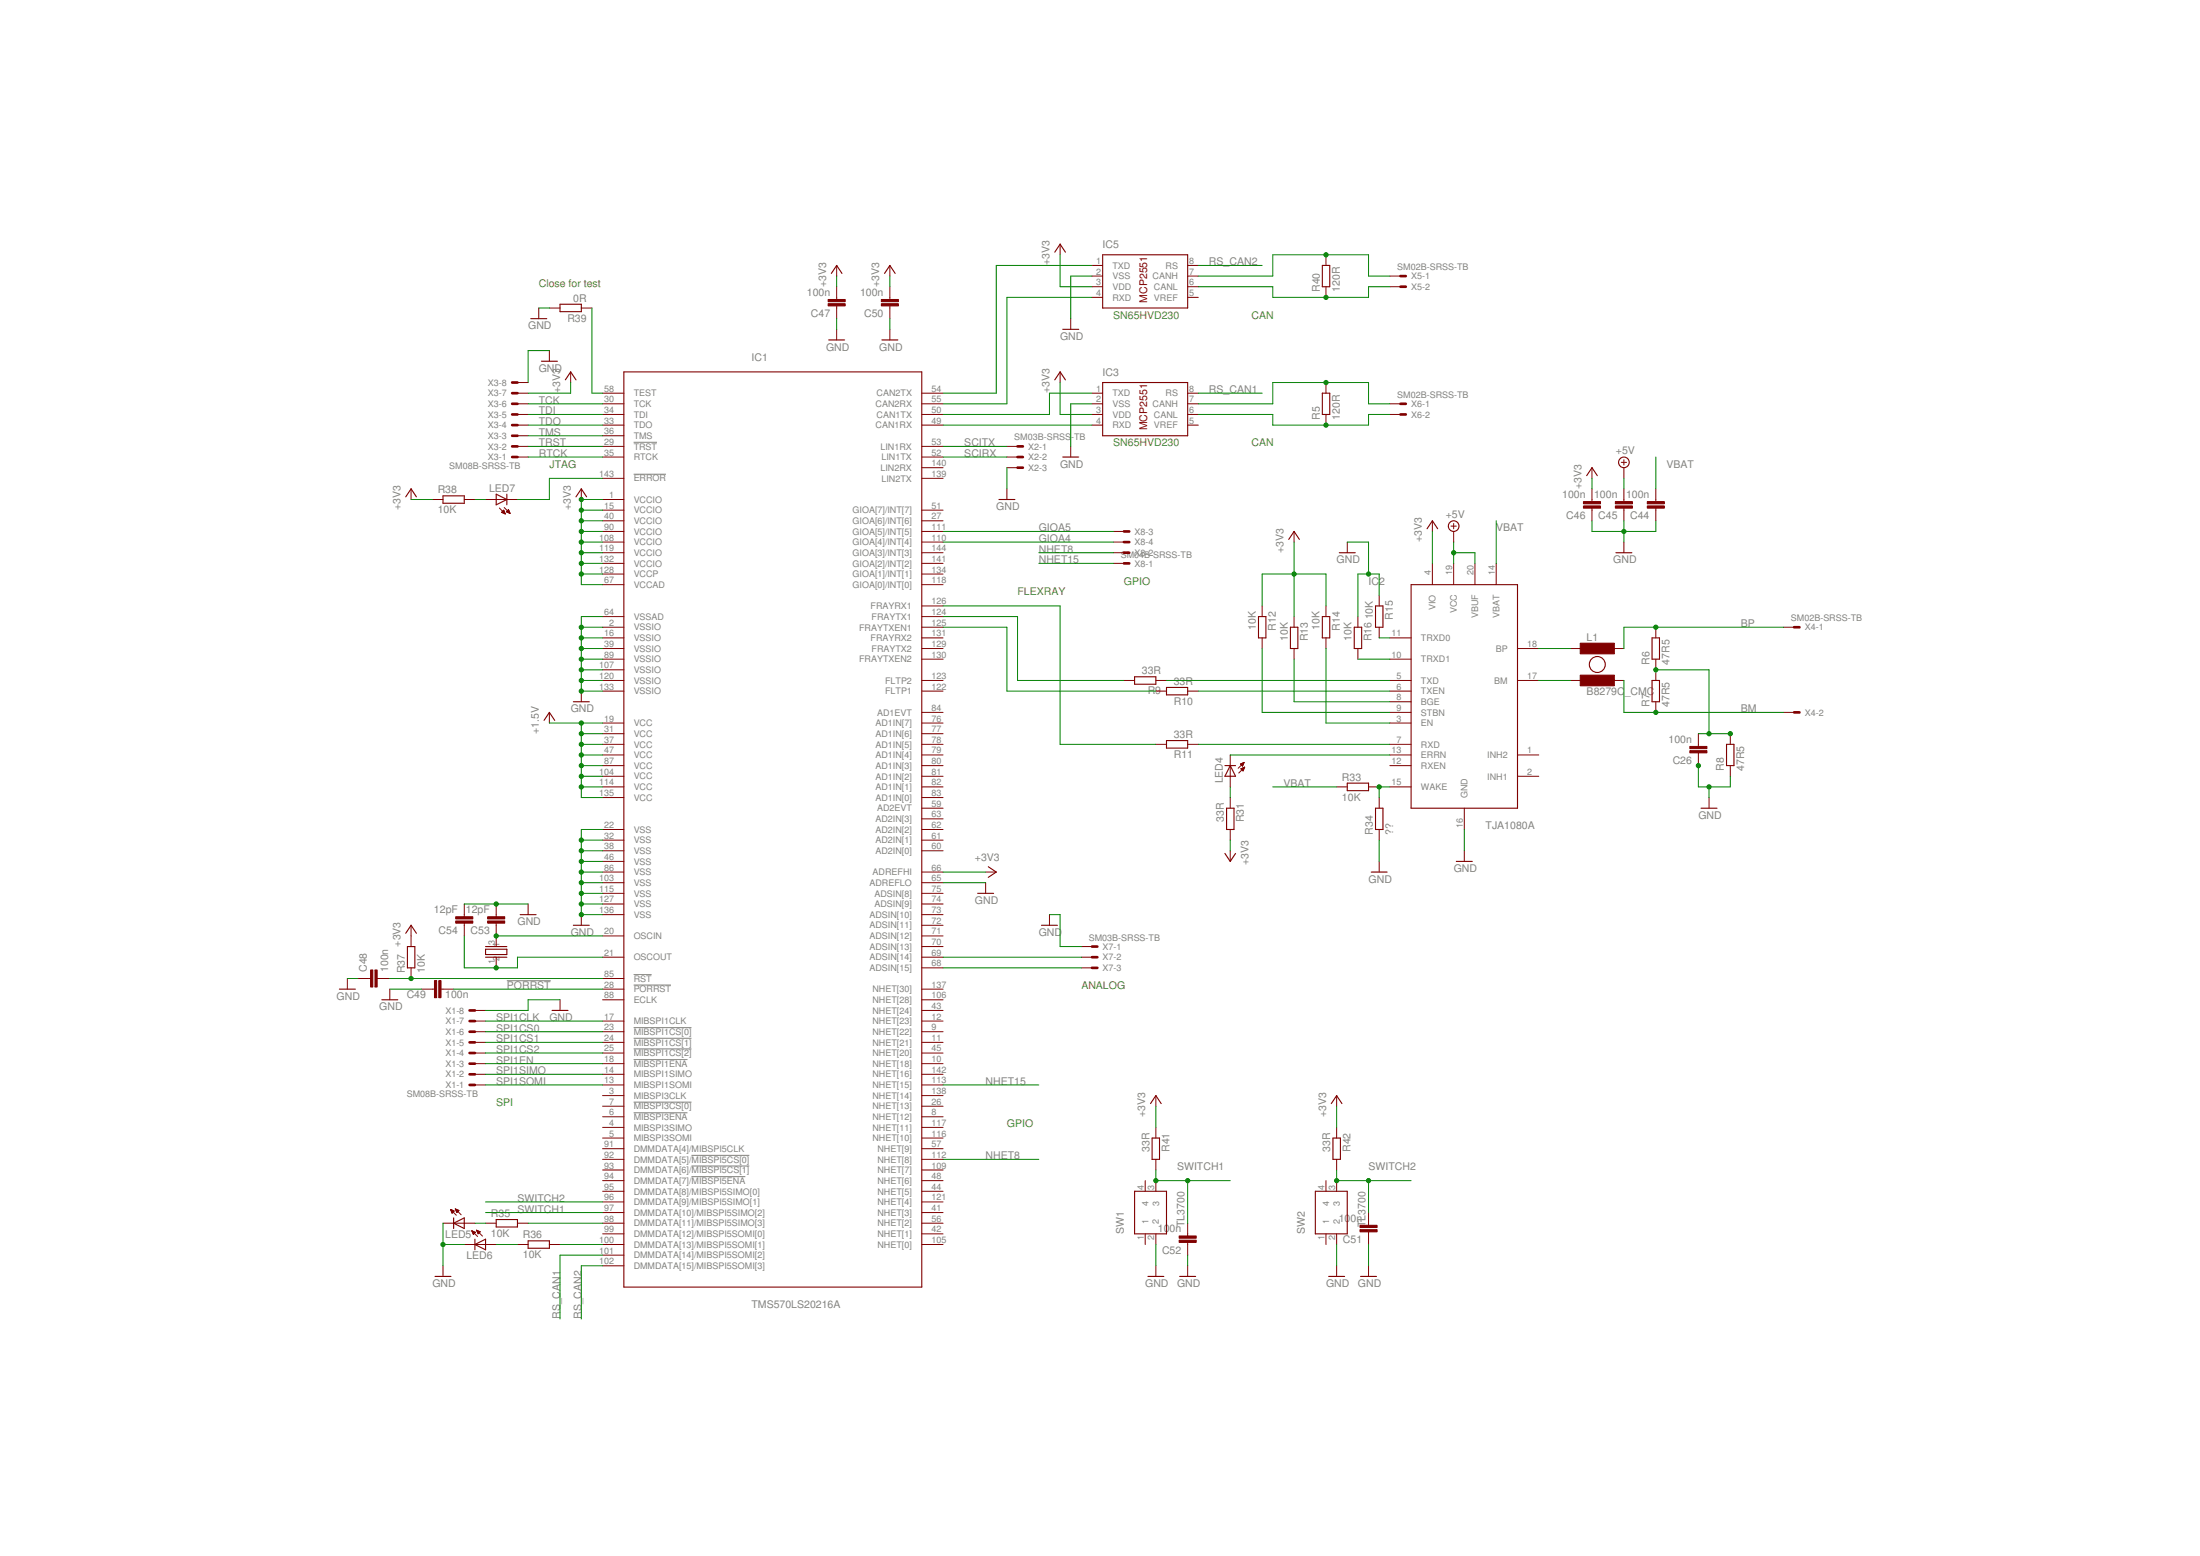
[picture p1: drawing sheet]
<svg xmlns="http://www.w3.org/2000/svg" width="420mm" height="297mm" viewBox="0 0 420 297" stroke-linecap="round" stroke-linejoin="round" font-family="sans-serif">
<g fill="none" stroke="#808080" stroke-width=".19">
<path d="M121 84.4h4.5M121 90.5h6.2M96.8 187.2h8.4M121 186h3.4M121 188h7.1M121 196.2h11.1M121 198.2h11.1M121 200.2h11.1M121 202.3h10.3M121 210.4h11.1M121 212.4h10.3M132.1 220.6h11"/>
<path d="M132.1 222.6h11M132.1 224.6h10.2"/>
</g>
<g fill="none" stroke="#800000" stroke-width=".21">
<path d="M107 58.1h4v1.4h-4zM158.8 52.2l1-1.5 1 1.5M168.9 52.2l1-1.5 1.1 1.5M201.4 48.1l1.1-1.5 1 1.5M210.6 48.6h16.2v10.2h-16.2zM252.5 50.7h1.5v4h-1.5zM101.4 60.8h3M103.4 69h3M108 72.5l1-1.5 1 1.5M119.1 71h56.9v174.7h-56.9zM158.3 64.9h3M168.4 64.9h3.1"/>
<path d="M201.4 72.5l1.1-1.5 1 1.5M203 62.9h3M210.6 73h16.2v10.2h-16.2zM252.5 75.1h1.5v4h-1.5zM77.5 94.8l1-1.5 1 1.5M84.6 94.7h4.1v1.4h-4.1zM94.8 94.3l2 1.1-2 1zM96.8 94.3v2.1M110 94.8l1-1.5 1 1.5M190.8 95.4h3M203 87.2h3M303 90.8l1-1.5 1.1 1.5"/>
<path d="M240.3 117.7h1.5v4.1h-1.5zM246.1 103l1-1.5 1.1 1.5M246.4 119.7h1.5v4.1h-1.5zM252.5 117.7h1.5v4.1h-1.5zM255.8 105.5h3M258.6 119.7h1.5v4.1h-1.5zM262.7 115.7h1.4v4h-1.4zM269.5 111.6h20.3v42.7h-20.3zM272.5 100.9l1.1-1.5 1 1.5M308.6 105.5h3.1M103.9 137.5l1-1.5 1 1.5M109.5 134h3"/>
<path d="M216.7 129.2h4v1.4h-4zM222.8 131.2h4v1.5h-4zM315.5 129.9h1.4v4.1h-1.4zM315.5 121.8h1.4v4h-1.4zM222.8 141.4h4v1.4h-4zM233.9 146.2h2.1M234.3 154.3h1.4v4h-1.4zM234.9 146.2l1.1 2h-2.1zM257.3 149.5h4.1v1.4h-4.1zM262.7 154.3h1.4v4h-1.4zM324.9 154.3h3M329.7 142.1h1.5v4.1h-1.5z"/>
<path d="M77.5 178.2l1-1.6 1 1.6M99.3 174.6h3.1M109.5 176.6h3M186.7 170.5h3.1M188.7 165.5l1.6 1-1.6 1M198.9 176.6h3.1M233.9 162.9l1 1.5 1.1-1.5M261.9 166.5h3M278.1 164.4h3.1M64.8 188.8h3.1M72.9 190.9h3.1M77.8 180.7h1.4v4.1h-1.4z"/>
<path d="M92.7 181.2h4.1v1h-4.1zM92.7 180.7h4.1M92.7 182.7h4.1M105.4 192.9h3.1M219.7 210.7l1-1.6 1.1 1.6M220 217.3h1.4v4h-1.4zM254.3 210.7l1-1.6 1 1.6M254.6 217.3h1.4v4h-1.4zM86.6 233.5l2.1-1v2zM86.6 232.5v2M90.7 237.6l2-1v2zM90.7 236.6v2"/>
<path d="M94.8 232.8h4v1.4h-4zM100.9 236.9h4v1.4h-4zM216.7 227.4h6.1v8.1h-6.1zM251.2 227.4h6.1v8.1h-6.1zM83.1 243.7h3M219.2 243.7h3.1M225.3 243.7h3M253.7 243.7h3.1M259.8 243.7h3.1"/>
<circle cx="310.1" cy="88.3" r="1.02"/>
<circle cx="277.6" cy="100.4" r="1.02"/>
<circle cx="305.1" cy="126.9" r="1.52"/>
</g>
<g fill="none" stroke="#800000" stroke-width=".19">
<path d="M102.9 58.8v2M104.9 58.8h2.1M111 58.8h2.1M159.8 50.7v2M159.8 54.7v2.5M159.8 58.4v2.4M169.9 50.7v2M169.9 54.7v2.5M169.9 58.4v2.4M202.5 46.6v2M208.6 50.7h2M208.6 56.8h2"/>
<path d="M208.6 52.7h2M208.6 54.7h2M226.8 50.7h2.1M226.8 56.8h2.1M226.8 52.7h2.1M226.8 54.7h2.1M253.2 48.6v2.1M253.2 54.7v2.1M265.4 52.7h2.1M265.4 54.7h2.1M98.8 75.1h2.1M98.8 77.1h2.1"/>
<path d="M98.8 79.1h2.1M98.8 73h2.1M104.9 66.9v2.1M109 71v2M115.1 75.1h4M115.1 77.1h4M115.1 79.1h4M159.8 62.9v2M169.9 62.9v2M176 75.1h4.1M176 77.1h4.1M176 79.1h4.1"/>
<path d="M202.5 71v2M204.5 60.8v2.1M208.6 75.1h2M208.6 77.1h2M208.6 79.1h2M226.8 75.1h2.1M226.8 77.1h2.1M226.8 79.1h2.1M253.2 73v2.1M253.2 79.1v2.1M265.4 77.1h2.1M265.4 79.1h2.1"/>
<path d="M78.5 93.3v2.1M82.6 95.4h2M88.7 95.4h2M92.7 95.4h6.1M95.4 97l1.1 1.1M95.8 97.8l.7 .3M95.8 97.8l.4-.4 .3 .7M95.8 97.8h.6M95.9 97.7h.4M96 97.6h.3M96 97.9h.4M96.1 97.5h.1"/>
<path d="M96.2 98h.2M96.3 96.9l1.1 1.1M96.4 98.1h.1M96.7 97.7l.7 .3M96.7 97.7l.4-.4 .3 .7M96.7 97.7h.6M96.8 97.6h.4M96.9 97.5h.3M96.9 97.8h.4M97 97.5h.2M97 97.3h.1M97.1 97.9h.3"/>
<path d="M97.3 98h.1M98.8 81.2h2.1M98.8 83.2h2.1M98.8 85.2h2.1M98.8 87.2h2.1M111 93.3v2.1M115.1 81.2h4M115.1 83.2h4M115.1 85.2h4M115.1 87.2h4M115.1 91.3h4M115.1 95.4h4"/>
<path d="M115.1 97.4h4M115.1 99.4h4M176 81.2h4.1M176 85.2h4.1M176 87.2h4.1M176 91.3h4.1M176 97.4h4.1M176 89.3h4.1M176 99.4h4.1M192.3 85.2h2M192.3 87.2h2M192.3 89.3h2"/>
<path d="M192.3 93.3v2.1M204.5 85.2v2M208.6 81.2h2M226.8 81.2h2.1M273.6 99.4v2.1M277.6 99.9v1M304 89.3v2M304 93.3v2.5M304 97v2.4M309.6 88.3h1M310.1 87.8v1M310.1 89.3v2"/>
<path d="M310.1 93.3v2.5M310.1 97v2.4M316.2 93.3v2.5M316.2 97v2.4M115.1 117.7h4M115.1 119.7h4M115.1 101.5h4M115.1 103.5h4M115.1 105.5h4M115.1 107.5h4M115.1 109.6h4M115.1 111.6h4"/>
<path d="M176 117.7h4.1M176 119.7h4.1M176 115.7h4.1M176 101.5h4.1M176 103.5h4.1M176 105.5h4.1M176 107.5h4.1M176 109.6h4.1M176 111.6h4.1M212.6 101.5h2.1M212.6 103.5h2.1M212.6 105.5h2.1"/>
<path d="M212.6 107.5h2.1M241 115.7v2M247.1 101.5v2M247.1 117.7v2M253.2 115.7v2M257.3 103.5v2M259.3 117.7v2M263.4 113.6v2.1M263.4 119.7v2.1M273.6 107.5v4.1M277.1 100.4h1M277.6 101.5v2"/>
<path d="M277.6 107.5v4.1M281.7 107.5v4.1M285.7 107.5v4.1M310.1 103.5v2M316.2 119.7v2.1M340.6 119.7h2M104.9 136v2M111 131.9v2.1M115.1 121.8h4M115.1 138h4M115.1 123.8h4M115.1 125.8h4"/>
<path d="M115.1 129.9h4M115.1 131.9h4M115.1 127.9h4M176 121.8h4.1M176 138h4.1M176 123.8h4.1M176 125.8h4.1M176 129.9h4.1M176 131.9h4.1M176 136h4.1M214.7 129.9h2M220.7 129.9h2.1"/>
<path d="M220.7 131.9h2.1M226.8 131.9h2.1M241 121.8v2M247.1 123.8v2M253.2 121.8v2M259.3 123.8v2M265.4 121.8h4.1M265.4 138h4.1M265.4 125.8h4.1M265.4 129.9h4.1M265.4 131.9h4.1M265.4 136h4.1"/>
<path d="M265.4 134h4.1M289.8 123.8h4.1M289.8 129.9h4.1M300 123.8h2M300 129.9h2M308.1 123.8h2M308.1 129.9h2M316.2 125.8v4.1M316.2 134v2M340.6 136h2M115.1 140.1h4M115.1 158.3h4"/>
<path d="M115.1 142.1h4M115.1 144.1h4M115.1 146.2h4M115.1 148.2h4M115.1 150.2h4M115.1 152.3h4M176 140.1h4.1M176 158.3h4.1M176 142.1h4.1M176 144.1h4.1M176 146.2h4.1M176 148.2h4.1"/>
<path d="M176 150.2h4.1M176 152.3h4.1M176 154.3h4.1M176 156.3h4.1M220.7 142.1h2.1M226.8 142.1h2.1M234.9 144.1v6.1M234.9 152.3v2M234.9 158.3v2.1M236.9 145.9h.6M237 146.8l.7-.3-.3 .7zM237 145.9h.4"/>
<path d="M237 146.7h.6M237.1 146.8h.4M237.1 146h.3M237.1 145.8h.4M237.2 146.9h.3M237.2 146.1h.2M237.2 146.7h.4M237.3 147h.2M237.3 146.2h.1M237.3 145.7h.3M237.3 147.1h.1M237.4 146.6h.3"/>
<path d="M237.5 145.6h.1M237.6 145.5l-1.1 1.2M237.6 145.5l-.3 .8-.4-.4M237.6 145.5l-.7 .4M237.7 146.5h.1M237.7 146.5l-1.1 1.1M255.3 150.2h2M261.4 150.2h2M263.4 152.3v2M263.4 158.3v2.1M265.4 142.1h4.1M265.4 144.1h4.1"/>
<path d="M265.4 146.2h4.1M265.4 150.2h4.1M279.7 154.3v4M289.8 144.1h4.1M289.8 148.2h4.1M324.4 140.1v2.4M324.4 143.7v2.5M326.4 152.3v2M330.5 140.1v2M330.5 146.2v2M78.5 176.6v4.1M88.7 172.6v2.4"/>
<path d="M88.7 176.2v2.5M94.8 172.6v2.4M94.8 176.2v4.5M100.9 172.6v2M111 174.6v2M115.1 160.4h4M115.1 178.7h4M115.1 162.4h4M115.1 166.5h4M115.1 168.5h4M115.1 170.5h4M115.1 172.6h4"/>
<path d="M115.1 174.6h4M115.1 164.4h4M176 160.4h4.1M176 178.7h4.1M176 162.4h4.1M176 166.5h4.1M176 168.5h4.1M176 170.5h4.1M176 172.6h4.1M176 174.6h4.1M176 176.6h4.1M188.2 166.5h2.1"/>
<path d="M188.2 168.5v2M200.4 174.6v2M234.9 162.4v2M263.4 164.4v2.1M279.7 162.4v2M66.3 186.8v2M68.4 186.8h2.4M72 186.8h2.4M74.4 188.8v2.1M78.5 184.8v2M80.5 188.8h2.5M84.2 188.8h2.4"/>
<path d="M90.7 194.9h2M90.7 197h2M90.7 199h2M90.7 192.9h2M94.8 182.7v2.1M107 190.9v2M115.1 182.7h4M115.1 186.8h4M115.1 188.8h4M115.1 190.9h4M115.1 194.9h4M115.1 197h4"/>
<path d="M115.1 199h4M176 182.7h4.1M176 188.8h4.1M176 190.9h4.1M176 194.9h4.1M176 197h4.1M176 199h4.1M176 180.7h4.1M176 184.8h4.1M176 192.9h4.1M206.5 182.7h2.1M206.5 180.7h2.1"/>
<path d="M206.5 184.8h2.1M90.7 201h2M90.7 203.1h2M90.7 205.1h2M90.7 207.1h2M115.1 201h4M115.1 203.1h4M115.1 205.1h4M115.1 207.1h4M115.1 209.1h4M115.1 211.2h4M115.1 213.2h4"/>
<path d="M115.1 215.2h4M115.1 217.3h4M115.1 219.3h4M176 201h4.1M176 203.1h4.1M176 205.1h4.1M176 207.1h4.1M176 209.1h4.1M176 211.2h4.1M176 213.2h4.1M176 215.2h4.1M176 217.3h4.1"/>
<path d="M176 219.3h4.1M220.7 209.1v2.1M220.7 215.2v2.1M255.3 209.1v2.1M255.3 215.2v2.1M84.6 233.5h6.1M86 230.9l1.1 1.1M86 230.9l.7 .3-.4 .4M86 230.9l.3 .7M86.1 230.9h.1M86.1 231h.3M86.1 231.1h.5"/>
<path d="M86.2 231.2h.5M86.2 231.3h.4M86.3 231.4h.2M86.3 231.5h.1M86.3 231.6h.1M87 230.8l1.1 1.1M87 230.8l.7 .3-.5 .4zM87 230.9h.1M87 230.9h.4M87.1 231h.5M87.1 231.1h.5M87.1 231.2h.4"/>
<path d="M87.2 231.3h.2M87.2 231.4h.1M88.7 237.6h6.1M90.1 234.9l1.1 1.2M90.1 234.9l.7 .3-.4 .4M90.1 234.9l.3 .7M90.1 235h.2M90.2 235.1h.3M90.2 235.2h.5M90.2 235.3h.6M90.3 235.4h.4M90.3 235.5h.3"/>
<path d="M90.4 235.5h.1M90.4 235.6h.1M91 234.8l1.1 1.2M91 234.8l.7 .3-.4 .4zM91 234.9h.2M91.1 235h.3M91.1 235.1h.5M91.2 235.2h.5M91.2 235.3h.4M91.2 235.4h.3M91.3 235.5h.1M92.7 233.5h2.1"/>
<path d="M98.8 233.5h2.1M98.8 237.6h2.1M104.9 237.6h2.1M115.1 221.3h4M115.1 223.4h4M115.1 225.4h4M115.1 227.4h4M115.1 229.4h4M115.1 231.5h4M115.1 233.5h4M115.1 235.5h4M115.1 237.6h4"/>
<path d="M115.1 239.6h4M176 221.3h4.1M176 223.4h4.1M176 225.4h4.1M176 227.4h4.1M176 229.4h4.1M176 231.5h4.1M176 233.5h4.1M176 235.5h4.1M176 237.6h4.1M218.7 225.4v2M218.7 235.5v2.1"/>
<path d="M220.7 221.3v2.1M220.7 225.4v2M220.7 235.5v2.1M226.8 233.5v2.5M226.8 237.2v2.4M253.2 225.4v2M253.2 235.5v2.1M255.3 221.3v2.1M255.3 225.4v2M255.3 235.5v2.1M261.4 231.5v2.4M261.4 235.1v2.5"/>
<path d="M84.6 241.6v2.1M115.1 241.6h4M220.7 241.6v2.1M226.8 241.6v2.1M255.3 241.6v2.1M261.4 241.6v2.1"/>
</g>
<g fill="#800000" stroke="#800000" stroke-width=".19">
<path d="M301.8 122.8h6.5v2h-6.5z"/>
<path d="M301.8 128.9h6.5v2h-6.5z"/>
<path d="M322.7 142.5h3.3v.4h-3.3z"/>
<path d="M322.7 143.3h3.3v.4h-3.3z"/>
<path d="M314.6 95.8h3.3v.4h-3.3z"/>
<path d="M314.6 96.6h3.3v.4h-3.3z"/>
<path d="M308.5 95.8h3.3v.4h-3.3z"/>
<path d="M308.5 96.6h3.3v.4h-3.3z"/>
<path d="M302.4 95.8h3.3v.4h-3.3z"/>
<path d="M302.4 96.6h3.3v.4h-3.3z"/>
<path d="M158.2 57.2h3.2v.4h-3.2z"/>
<path d="M158.2 58h3.2v.4h-3.2z"/>
<path d="M71.6 185.2h.4v3.2h-.4z"/>
<path d="M70.8 185.2h.4v3.2h-.4z"/>
<path d="M83.8 187.2h.4v3.3h-.4z"/>
<path d="M83 187.2h.4v3.3h-.4z"/>
<path d="M168.3 57.2h3.3v.4h-3.3z"/>
<path d="M168.3 58h3.3v.4h-3.3z"/>
<path d="M259.7 233.9h3.3v.4h-3.3z"/>
<path d="M259.7 234.7h3.3v.5h-3.3z"/>
<path d="M225.2 235.9h3.3v.5h-3.3z"/>
<path d="M225.2 236.7h3.3v.5h-3.3z"/>
<path d="M93.1 175h3.3v.4h-3.3z"/>
<path d="M93.1 175.8h3.3v.4h-3.3z"/>
<path d="M87 175h3.3v.4h-3.3z"/>
<path d="M87 175.8h3.3v.4h-3.3z"/>
</g>
<g fill="none" stroke="#800000" stroke-width=".51">
<path d="M267.5 52.7h1M267.5 54.7h1M97.8 79.1h1M97.8 77.1h1M97.8 75.1h1M97.8 73h1M267.5 79.1h1M267.5 77.1h1M97.8 85.2h1M97.8 87.2h1M97.8 83.2h1M97.8 81.2h1"/>
<path d="M194.3 85.2h1M194.3 87.2h1M194.3 89.3h1M214.7 107.5h1M214.7 105.5h1M214.7 101.5h1M214.7 103.5h1M342.6 119.7h1.1M342.6 136h1.1M89.7 199h1M89.7 197h1M89.7 194.9h1"/>
<path d="M89.7 192.9h1M208.6 180.7h1M208.6 182.7h1M208.6 184.8h1M89.7 207.1h1M89.7 205.1h1M89.7 203.1h1M89.7 201h1"/>
</g>
<g fill="none" stroke="#008000" stroke-width=".19">
<path d="M102.9 58.8h2M113.1 58.8v16.3h2M159.8 52.7v2M169.9 52.7v2M202.5 48.6v6.1h6.1M208.6 50.7h-18.3v24.4h-10.2M208.6 56.8h-16.3v20.3h-12.2M208.6 52.7h-4.1v8.1M228.9 54.7h14.2v2.1h18.3v-2.1h4M228.9 52.7h14.2v-4.1h18.3v4.1h4M228.9 50.7h12.1M100.9 79.1h14.2"/>
<path d="M100.9 77.1h14.2M104.9 66.9h-4v6.1M109 73v2.1h-8.1M159.8 60.8v2.1M169.9 60.8v2.1M202.5 73v6.1h6.1M208.6 75.1h-8.2v4h-20.3M208.6 77.1h-4.1v8.1M228.9 79.1h14.2v2.1h18.3v-2.1h4M228.9 75.1h12.1M228.9 77.1h14.2v-4.1h18.3v4.1h4M78.5 95.4h4.1"/>
<path d="M90.7 95.4h2M100.9 81.2h14.2M100.9 83.2h14.2M100.9 85.2h14.2M100.9 87.2h14.2M111 99.4h4.1M111 97.4h4.1M115.1 91.3h-10.2v4.1h-6.1M115.1 95.4h-4.1v16.2h4.1M180.1 81.2h28.5M180.1 85.2h12.2M180.1 87.2h12.2"/>
<path d="M192.3 89.3v4M285.7 99.4v8.1M304 99.4v2.1h12.2v-2.1M304 91.3v2M310.1 91.3v2M310.1 99.4v4.1M316.2 87.2v6.1M111 107.5h4.1M111 105.5h4.1M111 103.5h4.1M111 101.5h4.1M111 109.6h4.1"/>
<path d="M111 119.7h4.1M115.1 117.7h-4.1v14.2h4.1M180.1 103.5h32.5M180.1 101.5h32.5M180.1 115.7h22.4v26.4h18.2M180.1 119.7h12.2v12.2h28.4M180.1 117.7h14.2v12.2h20.4M198.4 107.5h14.2M198.4 105.5h14.2M241 115.7v-6.1h12.2v6.1M247.1 103.5v14.2M257.3 103.5h4.1v6.1"/>
<path d="M263.4 113.6v-4h-4.1v8.1M273.6 101.5v6M277.6 105.5h4.1v2M277.6 103.5v4M340.6 119.7h-30.5v4.1M104.9 138h10.2M111 138v14.3h4.1M111 129.9h4.1M111 127.9h4.1M111 125.8h4.1M111 123.8h4.1M111 121.8h4.1"/>
<path d="M222.8 129.9h42.6M228.9 131.9h36.5M241 123.8v12.2h24.4M247.1 125.8v8.2h18.3M253.2 123.8v14.2h12.2M259.3 125.8h6.1M263.4 121.8h2M293.9 129.9h6.1M293.9 123.8h6.1M310.1 129.9v6.1h30.5M316.2 127.9h10.2v12.2M111 150.2h4.1"/>
<path d="M111 148.2h4.1M111 146.2h4.1M111 144.1h4.1M111 142.1h4.1M111 140.1h4.1M115.1 158.3h-4.1v16.3h4.1M228.9 142.1h36.5M234.9 150.2v2.1M234.9 144.1h30.5M243.1 150.2h12.2M265.4 150.2h-2v2.1M279.7 158.3v4.1"/>
<path d="M324.4 146.2v4h6.1v-2M324.4 140.1h6.1M326.4 150.2v2.1M88.7 178.7v6.1h10.1v-2.1h16.3M88.7 172.6h12.2M94.8 178.7h20.3M111 166.5h4.1M111 172.6h4.1M111 170.5h4.1M111 168.5h4.1M111 164.4h4.1M111 162.4h4.1"/>
<path d="M111 160.4h4.1M180.1 166.5h8.1M180.1 168.5h8.1M200.4 174.6h2.1v6.1h4M234.9 160.4v2M263.4 160.4v4M66.3 186.8h2.1M74.4 188.8h6.1M74.4 186.8h40.7M86.6 188.8h28.5M92.7 194.9h22.4M92.7 197h22.4"/>
<path d="M92.7 199h22.4M107 190.9h-6.1v2h-8.2M180.1 182.7h26.4M180.1 184.8h26.4M92.7 201h22.4M92.7 203.1h22.4M92.7 205.1h22.4M92.7 207.1h22.4M180.1 207.1h18.3M220.7 211.2v4M255.3 211.2v4M84.6 233.5v8.1"/>
<path d="M84.6 237.6h4.1M90.7 233.5h2M92.7 229.4h22.4M92.7 231.5h22.4M94.8 237.6h4M100.9 233.5h14.2M107 237.6h8.1M115.1 239.6h-8.1v12.2M180.1 221.3h18.3M220.7 223.4v2h14.2M220.7 237.6v4M226.8 225.4v8.1"/>
<path d="M226.8 239.6v2M255.3 223.4v2h14.2M255.3 237.6v4M261.4 225.4v6.1M261.4 237.6v4M115.1 241.6h-4.1v10.2"/>
</g>
<g fill="#008000" stroke="#008000" stroke-width=".19">
<circle cx="94.8" cy="178.7" r=".4"/>
<circle cx="94.8" cy="184.8" r=".4"/>
<circle cx="111" cy="105.5" r=".4"/>
<circle cx="111" cy="103.5" r=".4"/>
<circle cx="111" cy="101.5" r=".4"/>
<circle cx="111" cy="99.4" r=".4"/>
<circle cx="111" cy="97.4" r=".4"/>
<circle cx="111" cy="95.4" r=".4"/>
<circle cx="111" cy="107.5" r=".4"/>
<circle cx="111" cy="109.6" r=".4"/>
<circle cx="247.1" cy="109.6" r=".4"/>
<circle cx="111" cy="129.9" r=".4"/>
<circle cx="111" cy="127.9" r=".4"/>
<circle cx="111" cy="125.8" r=".4"/>
<circle cx="111" cy="123.8" r=".4"/>
<circle cx="111" cy="121.8" r=".4"/>
<circle cx="111" cy="131.9" r=".4"/>
<circle cx="111" cy="119.7" r=".4"/>
<circle cx="111" cy="172.6" r=".4"/>
<circle cx="111" cy="170.5" r=".4"/>
<circle cx="111" cy="168.5" r=".4"/>
<circle cx="111" cy="166.5" r=".4"/>
<circle cx="111" cy="164.4" r=".4"/>
<circle cx="111" cy="162.4" r=".4"/>
<circle cx="111" cy="160.4" r=".4"/>
<circle cx="111" cy="174.6" r=".4"/>
<circle cx="324.4" cy="146.2" r=".4"/>
<circle cx="326.4" cy="150.2" r=".4"/>
<circle cx="261.4" cy="109.6" r=".4"/>
<circle cx="310.1" cy="101.5" r=".4"/>
<circle cx="84.6" cy="237.6" r=".4"/>
<circle cx="94.8" cy="172.6" r=".4"/>
<circle cx="111" cy="150.2" r=".4"/>
<circle cx="111" cy="148.2" r=".4"/>
<circle cx="111" cy="146.2" r=".4"/>
<circle cx="111" cy="144.1" r=".4"/>
<circle cx="111" cy="142.1" r=".4"/>
<circle cx="111" cy="140.1" r=".4"/>
<circle cx="111" cy="138" r=".4"/>
<circle cx="253.2" cy="73" r=".4"/>
<circle cx="253.2" cy="81.2" r=".4"/>
<circle cx="316.2" cy="119.7" r=".4"/>
<circle cx="316.2" cy="136" r=".4"/>
<circle cx="316.2" cy="127.9" r=".4"/>
<circle cx="330.5" cy="140.1" r=".4"/>
<circle cx="326.4" cy="140.1" r=".4"/>
<circle cx="277.6" cy="105.5" r=".4"/>
<circle cx="263.4" cy="150.2" r=".4"/>
<circle cx="78.5" cy="186.8" r=".4"/>
<circle cx="253.2" cy="48.6" r=".4"/>
<circle cx="253.2" cy="56.8" r=".4"/>
<circle cx="261.4" cy="225.4" r=".4"/>
<circle cx="255.3" cy="225.4" r=".4"/>
<circle cx="226.8" cy="225.4" r=".4"/>
<circle cx="220.7" cy="225.4" r=".4"/>
</g>
<g font-size="2" fill="#808080">
<text x="210.6" y="47.4">IC5</text>
<text x="200.4" y="50.7" transform="rotate(-90 200.4 50.7)">+3V3</text>
<text x="230.9" y="50.7">RS_CAN2</text>
<text x="109.5" y="57.6">0R</text>
<text x="154.1" y="56.5">100n</text>
<text x="157.8" y="54.7" transform="rotate(-90 157.8 54.7)">+3V3</text>
<text x="164.3" y="56.5">100n</text>
<text x="167.9" y="54.7" transform="rotate(-90 167.9 54.7)">+3V3</text>
<text x="252" y="55.7" transform="rotate(-90 252 55.7)">R40</text>
<text x="255.9" y="55.7" transform="rotate(-90 255.9 55.7)">120R</text>
<text x="100.9" y="62.9">GND</text>
<text x="108.4" y="61.4">R39</text>
<text x="154.9" y="60.5">C47</text>
<text x="165" y="60.5">C50</text>
<text x="202.5" y="64.9">GND</text>
<text x="102.9" y="71">GND</text>
<text x="143.5" y="69">IC1</text>
<text x="157.8" y="66.9">GND</text>
<text x="167.9" y="66.9">GND</text>
<text x="210.6" y="71.8">IC3</text>
<text x="102.9" y="77.1">TCK</text>
<text x="107" y="75" transform="rotate(-90 107 75)">+3V3</text>
<text x="200.4" y="75" transform="rotate(-90 200.4 75)">+3V3</text>
<text x="230.9" y="75">RS_CAN1</text>
<text x="102.9" y="79.1">TDI</text>
<text x="102.9" y="81.1">TDO</text>
<text x="102.9" y="83.2">TMS</text>
<text x="252" y="80.1" transform="rotate(-90 252 80.1)">R5</text>
<text x="255.9" y="80.1" transform="rotate(-90 255.9 80.1)">120R</text>
<text x="102.9" y="85.2">TRST</text>
<text x="102.9" y="87.2">RTCK</text>
<text x="184.2" y="85.2">SCITX</text>
<text x="184.2" y="87.2">SCIRX</text>
<text x="202.5" y="89.3">GND</text>
<text x="308.6" y="86.7">+5V</text>
<text x="318.3" y="89.3">VBAT</text>
<text x="83.6" y="94.2">R38</text>
<text x="93.4" y="93.9">LED7</text>
<text x="298.4" y="95.1">100n</text>
<text x="302" y="93.3" transform="rotate(-90 302 93.3)">+3V3</text>
<text x="304.4" y="95.1">100n</text>
<text x="310.5" y="95.1">100n</text>
<text x="76.5" y="97.4" transform="rotate(-90 76.5 97.4)">+3V3</text>
<text x="83.6" y="98">10K</text>
<text x="109" y="97.4" transform="rotate(-90 109 97.4)">+3V3</text>
<text x="190.3" y="97.4">GND</text>
<text x="198.4" y="101.5">GIOA5</text>
<text x="276.1" y="98.9">+5V</text>
<text x="285.8" y="101.5">VBAT</text>
<text x="299.1" y="99.1">C46</text>
<text x="305.2" y="99.1">C45</text>
<text x="311.3" y="99.1">C44</text>
<text x="198.4" y="103.5">GIOA4</text>
<text x="198.4" y="105.5">NHET8</text>
<text x="198.4" y="107.6">NHET15</text>
<text x="245.1" y="105.5" transform="rotate(-90 245.1 105.5)">+3V3</text>
<text x="255.3" y="107.6">GND</text>
<text x="271.5" y="103.5" transform="rotate(-90 271.5 103.5)">+3V3</text>
<text x="308.1" y="107.6">GND</text>
<text x="261.4" y="111.6">IC2</text>
<text x="262.2" y="118.2" transform="rotate(-90 262.2 118.2)">10K</text>
<text x="266" y="118.3" transform="rotate(-90 266 118.3)">R15</text>
<text x="332.5" y="119.7">BP</text>
<text x="239.8" y="120.3" transform="rotate(-90 239.8 120.3)">10K</text>
<text x="243.7" y="120.4" transform="rotate(-90 243.7 120.4)">R12</text>
<text x="245.9" y="122.3" transform="rotate(-90 245.9 122.3)">10K</text>
<text x="249.8" y="122.4" transform="rotate(-90 249.8 122.4)">R13</text>
<text x="252" y="120.3" transform="rotate(-90 252 120.3)">10K</text>
<text x="255.9" y="120.4" transform="rotate(-90 255.9 120.4)">R14</text>
<text x="258.1" y="122.3" transform="rotate(-90 258.1 122.3)">10K</text>
<text x="262" y="122.4" transform="rotate(-90 262 122.4)">R16</text>
<text x="303" y="122.4">L1</text>
<text x="218.1" y="128.7">33R</text>
<text x="224.2" y="130.7">33R</text>
<text x="315" y="126.9" transform="rotate(-90 315 126.9)">R6</text>
<text x="318.9" y="126.9" transform="rotate(-90 318.9 126.9)">47R5</text>
<text x="109" y="136">GND</text>
<text x="219.2" y="132.5">R9</text>
<text x="224.2" y="134.6">R10</text>
<text x="303" y="132.7">B8279C</text>
<text x="310.3" y="132.7">_CMC</text>
<text x="315" y="135" transform="rotate(-90 315 135)">R7</text>
<text x="318.9" y="135" transform="rotate(-90 318.9 135)">47R5</text>
<text x="332.5" y="136">BM</text>
<text x="102.9" y="140.1" transform="rotate(-90 102.9 140.1)">+1.5V</text>
<text x="224.2" y="140.9">33R</text>
<text x="318.7" y="141.8">100n</text>
<text x="224.2" y="144.7">R11</text>
<text x="233.5" y="149.6" transform="rotate(-90 233.5 149.6)">LED4</text>
<text x="256.3" y="149">R33</text>
<text x="319.5" y="145.8">C26</text>
<text x="329.3" y="147.2" transform="rotate(-90 329.3 147.2)">R8</text>
<text x="333.1" y="147.2" transform="rotate(-90 333.1 147.2)">47R5</text>
<text x="245.1" y="150.2">VBAT</text>
<text x="256.3" y="152.9">10K</text>
<text x="233.7" y="157" transform="rotate(-90 233.7 157)">33R</text>
<text x="237.6" y="157" transform="rotate(-90 237.6 157)">R31</text>
<text x="262.2" y="159.4" transform="rotate(-90 262.2 159.4)">R34</text>
<text x="266" y="159.4" transform="rotate(-90 266 159.4)">??</text>
<text x="283.7" y="158.3">TJA1080A</text>
<text x="324.4" y="156.3">GND</text>
<text x="186.2" y="164.4">+3V3</text>
<text x="238.4" y="165.1" transform="rotate(-90 238.4 165.1)">+3V3</text>
<text x="277.6" y="166.5">GND</text>
<text x="186.2" y="172.6">GND</text>
<text x="261.4" y="168.5">GND</text>
<text x="82.9" y="174.3">12pF</text>
<text x="83.8" y="178.4">C54</text>
<text x="89" y="174.3">12pF</text>
<text x="89.9" y="178.4">C53</text>
<text x="98.8" y="176.6">GND</text>
<text x="109" y="178.7">GND</text>
<text x="198.4" y="178.7">GND</text>
<text x="70.1" y="185.6" transform="rotate(-90 70.1 185.6)">C48</text>
<text x="74.1" y="185.6" transform="rotate(-90 74.1 185.6)">100n</text>
<text x="76.5" y="180.7" transform="rotate(-90 76.5 180.7)">+3V3</text>
<text x="77.3" y="185.8" transform="rotate(-90 77.3 185.8)">R37</text>
<text x="81.2" y="185.8" transform="rotate(-90 81.2 185.8)">10K</text>
<text x="64.3" y="190.9">GND</text>
<text x="77.7" y="190.5">C49</text>
<text x="85" y="190.5">100n</text>
<text x="96.8" y="188.8">PORRST</text>
<text x="72.4" y="192.9">GND</text>
<text x="94.8" y="194.9">SPI1CLK</text>
<text x="94.8" y="196.9">SPI1CS0</text>
<text x="104.9" y="194.9">GND</text>
<text x="94.8" y="199">SPI1CS1</text>
<text x="94.8" y="201">SPI1CS2</text>
<text x="94.8" y="203">SPI1EN</text>
<text x="94.8" y="205.1">SPI1SIMO</text>
<text x="94.8" y="207.1">SPI1SOMI</text>
<text x="188.2" y="207.1">NHET15</text>
<text x="218.7" y="213.2" transform="rotate(-90 218.7 213.2)">+3V3</text>
<text x="253.2" y="213.2" transform="rotate(-90 253.2 213.2)">+3V3</text>
<text x="188.2" y="221.3">NHET8</text>
<text x="219.5" y="219.9" transform="rotate(-90 219.5 219.9)">33R</text>
<text x="223.4" y="219.9" transform="rotate(-90 223.4 219.9)">R41</text>
<text x="254.1" y="219.9" transform="rotate(-90 254.1 219.9)">33R</text>
<text x="257.9" y="219.9" transform="rotate(-90 257.9 219.9)">R42</text>
<text x="224.8" y="223.4">SWITCH1</text>
<text x="261.4" y="223.4">SWITCH2</text>
<text x="93.8" y="232.3">R35</text>
<text x="98.8" y="229.5">SWITCH2</text>
<text x="98.8" y="231.5">SWITCH1</text>
<text x="255.7" y="233.2">100n</text>
<text x="85" y="236.4">LED5</text>
<text x="93.8" y="236.2">10K</text>
<text x="99.8" y="236.4">R36</text>
<text x="214.6" y="235.5" transform="rotate(-90 214.6 235.5)">SW1</text>
<text x="221.1" y="235.2">10</text>
<text x="221.9" y="239.3">C52</text>
<text x="223.4" y="235.2">0n</text>
<text x="226.2" y="234.2" transform="rotate(-90 226.2 234.2)">TL3700</text>
<text x="249.2" y="235.5" transform="rotate(-90 249.2 235.5)">SW2</text>
<text x="256.5" y="237.3">C51</text>
<text x="260.8" y="234.2" transform="rotate(-90 260.8 234.2)">TL3700</text>
<text x="82.6" y="245.7">GND</text>
<text x="89.1" y="240.4">LED6</text>
<text x="99.8" y="240.2">10K</text>
<text x="218.7" y="245.7">GND</text>
<text x="224.8" y="245.7">GND</text>
<text x="253.2" y="245.7">GND</text>
<text x="259.3" y="245.7">GND</text>
<text x="107" y="251.8" transform="rotate(-90 107 251.8)">RS_CAN1</text>
<text x="111" y="251.8" transform="rotate(-90 111 251.8)">RS_CAN2</text>
<text x="143.5" y="249.8">TMS570LS20216A</text>
</g>
<g font-size="2" fill="#808000">
<text x="102.9" y="54.7">Close for test</text>
<text x="212.6" y="60.8">SN65HVD230</text>
<text x="239" y="60.8">CAN</text>
<text x="104.9" y="89.3">JTAG</text>
<text x="212.6" y="85.2">SN65HVD230</text>
<text x="239" y="85.2">CAN</text>
<text x="194.3" y="113.7">FLEXRAY</text>
<text x="214.6" y="111.6">GPIO</text>
<text x="206.5" y="188.8">ANALOG</text>
<text x="94.8" y="211.2">SPI</text>
<text x="192.3" y="215.2">GPIO</text>
</g>
<g font-size="2" fill="#800000">
<text x="219.1" y="57.8" transform="rotate(-90 219.1 57.8)">MCP2551</text>
<text x="219.1" y="82.2" transform="rotate(-90 219.1 82.2)">MCP2551</text>
</g>
<g font-size="1.7" fill="#808080">
<text x="209.3" y="50.4">1</text>
<text x="209.3" y="52.4">2</text>
<text x="212.4" y="51.3">TXD</text>
<text x="212.4" y="53.3">VSS</text>
<text x="220.1" y="53.3">CANH</text>
<text x="222.6" y="51.3">RS</text>
<text x="227.1" y="52.4">7</text>
<text x="227.1" y="50.4">8</text>
<text x="266.9" y="51.6">SM02B-SRSS-TB</text>
<text x="269.5" y="53.3">X5-1</text>
<text x="209.3" y="56.5">4</text>
<text x="209.3" y="54.4">3</text>
<text x="212.4" y="57.4">RXD</text>
<text x="212.4" y="55.3">VDD</text>
<text x="220.4" y="55.4">CANL</text>
<text x="220.4" y="57.4">VREF</text>
<text x="227.1" y="54.4">6</text>
<text x="227.1" y="56.5">5</text>
<text x="269.5" y="55.3">X5-2</text>
<text x="93.2" y="77.7">X3-6</text>
<text x="93.2" y="75.7">X3-7</text>
<text x="93.2" y="73.6">X3-8</text>
<text x="115.4" y="74.8">58</text>
<text x="115.4" y="76.8">30</text>
<text x="121" y="75.7">TEST</text>
<text x="121" y="77.7">TCK</text>
<text x="167.2" y="77.7">CAN2RX</text>
<text x="167.4" y="75.7">CAN2TX</text>
<text x="177.9" y="74.8">54</text>
<text x="177.9" y="76.8">55</text>
<text x="209.3" y="74.8">1</text>
<text x="209.3" y="76.8">2</text>
<text x="212.4" y="75.7">TXD</text>
<text x="212.4" y="77.7">VSS</text>
<text x="220.1" y="77.7">CANH</text>
<text x="222.6" y="75.7">RS</text>
<text x="227.1" y="76.8">7</text>
<text x="227.1" y="74.8">8</text>
<text x="266.9" y="76">SM02B-SRSS-TB</text>
<text x="269.5" y="77.7">X6-1</text>
<text x="93.2" y="83.8">X3-3</text>
<text x="93.2" y="81.8">X3-4</text>
<text x="93.2" y="79.7">X3-5</text>
<text x="115.4" y="78.8">34</text>
<text x="115.4" y="80.9">33</text>
<text x="115.4" y="82.9">36</text>
<text x="121" y="79.7">TDI</text>
<text x="121" y="81.8">TDO</text>
<text x="121" y="83.8">TMS</text>
<text x="167.2" y="81.8">CAN1RX</text>
<text x="167.4" y="79.7">CAN1TX</text>
<text x="177.9" y="78.8">50</text>
<text x="177.9" y="80.9">49</text>
<text x="209.3" y="80.9">4</text>
<text x="209.3" y="78.8">3</text>
<text x="212.4" y="81.8">RXD</text>
<text x="212.4" y="79.7">VDD</text>
<text x="220.4" y="79.7">CANL</text>
<text x="220.4" y="81.8">VREF</text>
<text x="227.1" y="78.8">6</text>
<text x="227.1" y="80.9">5</text>
<text x="269.5" y="79.7">X6-2</text>
<text x="85.8" y="89.6">SM08B-SRSS-TB</text>
<text x="93.2" y="87.9">X3-1</text>
<text x="93.2" y="85.8">X3-2</text>
<text x="115.4" y="84.9">29</text>
<text x="115.4" y="87">35</text>
<text x="121" y="85.8">TRST</text>
<text x="121" y="87.8">RTCK</text>
<text x="168.2" y="85.8">LIN1RX</text>
<text x="168.2" y="89.9">LIN2RX</text>
<text x="168.3" y="87.9">LIN1TX</text>
<text x="177.9" y="84.9">53</text>
<text x="177.9" y="87">52</text>
<text x="177.9" y="89">140</text>
<text x="193.7" y="84.1">SM03B-SRSS</text>
<text x="196.4" y="85.8">X2-1</text>
<text x="196.4" y="87.8">X2-2</text>
<text x="196.4" y="89.9">X2-3</text>
<text x="204.6" y="84.1">-TB</text>
<text x="114.4" y="91">143</text>
<text x="116.3" y="95.1">1</text>
<text x="121" y="91.9">ERROR</text>
<text x="121" y="96">VCCIO</text>
<text x="168.3" y="91.9">LIN2TX</text>
<text x="177.9" y="91">139</text>
<text x="115.4" y="97.1">15</text>
<text x="115.4" y="99.1">40</text>
<text x="115.4" y="101.2">90</text>
<text x="121" y="98">VCCIO</text>
<text x="121" y="100">VCCIO</text>
<text x="162.8" y="98">GIOA[7]/INT[7]</text>
<text x="162.8" y="100">GIOA[6]/INT[6]</text>
<text x="177.9" y="97.1">51</text>
<text x="177.9" y="99.1">27</text>
<text x="177.9" y="101.2">111</text>
<text x="114.4" y="103.2">108</text>
<text x="114.4" y="105.2">119</text>
<text x="114.4" y="107.3">132</text>
<text x="121" y="102.1">VCCIO</text>
<text x="121" y="104.1">VCCIO</text>
<text x="121" y="106.1">VCCIO</text>
<text x="162.8" y="102.1">GIOA[5]/INT[5]</text>
<text x="162.8" y="104.1">GIOA[4]/INT[4]</text>
<text x="162.8" y="106.1">GIOA[3]/INT[3]</text>
<text x="177.9" y="103.2">110</text>
<text x="177.9" y="105.2">144</text>
<text x="177.9" y="107.3">141</text>
<text x="214" y="106.4">SM04B-SRSS-TB</text>
<text x="216.7" y="106.1">X8-2</text>
<text x="216.7" y="102.1">X8-3</text>
<text x="216.7" y="104.1">X8-4</text>
<text x="114.4" y="109.3">128</text>
<text x="115.4" y="111.3">67</text>
<text x="121" y="108.2">VCCIO</text>
<text x="121" y="110.2">VCCP</text>
<text x="121" y="112.2">VCCAD</text>
<text x="162.8" y="108.2">GIOA[2]/INT[2]</text>
<text x="162.8" y="110.2">GIOA[1]/INT[1]</text>
<text x="162.8" y="112.2">GIOA[0]/INT[0]</text>
<text x="177.9" y="109.3">134</text>
<text x="177.9" y="111.3">118</text>
<text x="216.7" y="108.2">X8-1</text>
<text x="273.3" y="109.7" transform="rotate(-90 273.3 109.7)">4</text>
<text x="277.3" y="109.7" transform="rotate(-90 277.3 109.7)">19</text>
<text x="281.4" y="109.7" transform="rotate(-90 281.4 109.7)">20</text>
<text x="285.5" y="109.7" transform="rotate(-90 285.5 109.7)">14</text>
<text x="115.4" y="117.4">64</text>
<text x="116.3" y="119.5">2</text>
<text x="121" y="118.3">VSSAD</text>
<text x="166.3" y="116.3">FRAYRX1</text>
<text x="166.4" y="118.3">FRAYTX1</text>
<text x="177.9" y="115.4">126</text>
<text x="177.9" y="117.4">124</text>
<text x="177.9" y="119.5">125</text>
<text x="274.2" y="116.5" transform="rotate(-90 274.2 116.5)">VIO</text>
<text x="278.2" y="117.1" transform="rotate(-90 278.2 117.1)">VCC</text>
<text x="282.3" y="118.1" transform="rotate(-90 282.3 118.1)">VBUF</text>
<text x="286.4" y="118" transform="rotate(-90 286.4 118)">VBAT</text>
<text x="342" y="118.6">SM02B-SRSS-TB</text>
<text x="115.4" y="121.5">16</text>
<text x="115.4" y="123.5">39</text>
<text x="115.4" y="125.6">89</text>
<text x="121" y="120.4">VSSIO</text>
<text x="121" y="122.4">VSSIO</text>
<text x="121" y="124.4">VSSIO</text>
<text x="164.1" y="120.4">FRAYTXEN1</text>
<text x="166.3" y="122.4">FRAYRX2</text>
<text x="166.4" y="124.4">FRAYTX2</text>
<text x="177.9" y="121.5">131</text>
<text x="177.9" y="123.5">129</text>
<text x="177.9" y="125.6">130</text>
<text x="265.7" y="121.5">11</text>
<text x="265.7" y="125.6">10</text>
<text x="271.4" y="122.4">TRXD0</text>
<text x="285.7" y="124.4">BP</text>
<text x="291.7" y="123.5">18</text>
<text x="344.7" y="120.4">X4-1</text>
<text x="114.4" y="127.6">107</text>
<text x="114.4" y="129.6">120</text>
<text x="114.4" y="131.7">133</text>
<text x="121" y="126.4">VSSIO</text>
<text x="121" y="128.5">VSSIO</text>
<text x="121" y="130.5">VSSIO</text>
<text x="164.1" y="126.5">FRAYTXEN2</text>
<text x="169" y="130.5">FLTP2</text>
<text x="177.9" y="129.6">123</text>
<text x="177.9" y="131.7">122</text>
<text x="266.7" y="129.6">5</text>
<text x="266.7" y="131.7">6</text>
<text x="271.4" y="126.4">TRXD1</text>
<text x="271.4" y="130.5">TXD</text>
<text x="285.4" y="130.5">BM</text>
<text x="291.7" y="129.6">17</text>
<text x="115.4" y="137.7">19</text>
<text x="121" y="132.5">VSSIO</text>
<text x="167.5" y="136.6">AD1EVT</text>
<text x="169" y="132.6">FLTP1</text>
<text x="177.9" y="135.7">84</text>
<text x="177.9" y="137.7">76</text>
<text x="266.7" y="133.7">8</text>
<text x="266.7" y="135.7">9</text>
<text x="266.7" y="137.7">3</text>
<text x="271.4" y="132.5">TXEN</text>
<text x="271.4" y="134.6">BGE</text>
<text x="271.4" y="136.6">STBN</text>
<text x="344.7" y="136.6">X4-2</text>
<text x="115.4" y="139.8">31</text>
<text x="115.4" y="141.8">37</text>
<text x="115.4" y="143.8">47</text>
<text x="121" y="138.6">VCC</text>
<text x="121" y="140.7">VCC</text>
<text x="121" y="142.7">VCC</text>
<text x="167.2" y="138.6">AD1IN[7]</text>
<text x="167.2" y="140.7">AD1IN[6]</text>
<text x="167.2" y="142.7">AD1IN[5]</text>
<text x="177.9" y="139.8">77</text>
<text x="177.9" y="141.8">78</text>
<text x="177.9" y="143.8">79</text>
<text x="265.7" y="143.8">13</text>
<text x="266.7" y="141.8">7</text>
<text x="271.4" y="138.6">EN</text>
<text x="271.4" y="142.7">RXD</text>
<text x="291.7" y="143.8">1</text>
<text x="114.4" y="147.9">104</text>
<text x="114.4" y="149.9">114</text>
<text x="115.4" y="145.9">87</text>
<text x="121" y="144.7">VCC</text>
<text x="121" y="146.8">VCC</text>
<text x="121" y="148.8">VCC</text>
<text x="167.2" y="144.7">AD1IN[4]</text>
<text x="167.2" y="146.8">AD1IN[3]</text>
<text x="167.2" y="148.8">AD1IN[2]</text>
<text x="177.9" y="145.9">80</text>
<text x="177.9" y="147.9">81</text>
<text x="177.9" y="149.9">82</text>
<text x="265.7" y="145.9">12</text>
<text x="265.7" y="149.9">15</text>
<text x="271.4" y="144.7">ERRN</text>
<text x="271.4" y="146.8">RXEN</text>
<text x="284.1" y="144.7">INH2</text>
<text x="284.1" y="148.8">INH1</text>
<text x="291.7" y="147.9">2</text>
<text x="114.4" y="152">135</text>
<text x="121" y="150.8">VCC</text>
<text x="121" y="152.9">VCC</text>
<text x="167.2" y="150.8">AD1IN[1]</text>
<text x="167.2" y="152.9">AD1IN[0]</text>
<text x="167.5" y="154.9">AD2EVT</text>
<text x="177.9" y="152">83</text>
<text x="177.9" y="154">59</text>
<text x="271.4" y="150.8">WAKE</text>
<text x="280.3" y="152.4" transform="rotate(-90 280.3 152.4)">GND</text>
<text x="115.4" y="158.1">22</text>
<text x="115.4" y="160.1">32</text>
<text x="121" y="159">VSS</text>
<text x="121" y="161">VSS</text>
<text x="167.2" y="156.9">AD2IN[3]</text>
<text x="167.2" y="159">AD2IN[2]</text>
<text x="167.2" y="161">AD2IN[1]</text>
<text x="177.9" y="156">63</text>
<text x="177.9" y="158.1">62</text>
<text x="177.9" y="160.1">61</text>
<text x="279.4" y="158.1" transform="rotate(-90 279.4 158.1)">16</text>
<text x="115.4" y="162.1">38</text>
<text x="115.4" y="164.2">46</text>
<text x="115.4" y="166.2">86</text>
<text x="121" y="163">VSS</text>
<text x="121" y="165.1">VSS</text>
<text x="121" y="167.1">VSS</text>
<text x="166.7" y="167.1">ADREFHI</text>
<text x="167.2" y="163">AD2IN[0]</text>
<text x="177.9" y="162.1">60</text>
<text x="177.9" y="166.2">66</text>
<text x="114.4" y="168.2">103</text>
<text x="114.4" y="170.3">115</text>
<text x="114.4" y="172.3">127</text>
<text x="121" y="169.1">VSS</text>
<text x="121" y="171.1">VSS</text>
<text x="121" y="173.2">VSS</text>
<text x="166.1" y="169.1">ADREFLO</text>
<text x="167" y="171.2">ADSIN[8]</text>
<text x="167" y="173.2">ADSIN[9]</text>
<text x="177.9" y="168.2">65</text>
<text x="177.9" y="170.3">75</text>
<text x="177.9" y="172.3">74</text>
<text x="114.4" y="174.3">136</text>
<text x="115.4" y="178.4">20</text>
<text x="121" y="179.3">OSCIN</text>
<text x="121" y="175.2">VSS</text>
<text x="166.1" y="175.2">ADSIN[10]</text>
<text x="166.1" y="177.2">ADSIN[11]</text>
<text x="166.1" y="179.3">ADSIN[12]</text>
<text x="177.9" y="174.3">73</text>
<text x="177.9" y="176.3">72</text>
<text x="177.9" y="178.4">71</text>
<text x="207.9" y="179.6">SM03B-SRSS-TB</text>
<text x="94.5" y="184" transform="rotate(-90 94.5 184)">1</text>
<text x="94.5" y="180.4" transform="rotate(-90 94.5 180.4)">3</text>
<text x="95.4" y="180.9" transform="rotate(-90 95.4 180.9)">1</text>
<text x="95.4" y="183.5" transform="rotate(-90 95.4 183.5)">2</text>
<text x="115.4" y="182.4">21</text>
<text x="121" y="183.3">OSCOUT</text>
<text x="166.1" y="181.3">ADSIN[13]</text>
<text x="166.1" y="183.3">ADSIN[14]</text>
<text x="166.1" y="185.4">ADSIN[15]</text>
<text x="177.9" y="180.4">70</text>
<text x="177.9" y="182.4">69</text>
<text x="177.9" y="184.5">68</text>
<text x="210.6" y="181.3">X7-1</text>
<text x="210.6" y="183.3">X7-2</text>
<text x="210.6" y="185.4">X7-3</text>
<text x="115.4" y="186.5">85</text>
<text x="115.4" y="188.5">28</text>
<text x="115.4" y="190.6">88</text>
<text x="121" y="187.4">RST</text>
<text x="121" y="189.4">PORRST</text>
<text x="121" y="191.5">ECLK</text>
<text x="166.6" y="191.5">NHET[28]</text>
<text x="166.6" y="189.4">NHET[30]</text>
<text x="177.9" y="190.6">106</text>
<text x="177.9" y="188.5">137</text>
<text x="85.1" y="197.6">X1-6</text>
<text x="85.1" y="195.5">X1-7</text>
<text x="85.1" y="193.5">X1-8</text>
<text x="115.4" y="194.6">17</text>
<text x="115.4" y="196.7">23</text>
<text x="121" y="195.5">MIBSPI1CLK</text>
<text x="121" y="197.6">MIBSPI1CS[0]</text>
<text x="166.6" y="197.6">NHET[22]</text>
<text x="166.6" y="195.5">NHET[23]</text>
<text x="166.6" y="193.5">NHET[24]</text>
<text x="177.9" y="196.7">9</text>
<text x="177.9" y="194.6">12</text>
<text x="177.9" y="192.6">43</text>
<text x="85.1" y="203.7">X1-3</text>
<text x="85.1" y="201.6">X1-4</text>
<text x="85.1" y="199.6">X1-5</text>
<text x="115.4" y="198.7">24</text>
<text x="115.4" y="200.7">25</text>
<text x="115.4" y="202.8">18</text>
<text x="121" y="199.6">MIBSPI1CS[1]</text>
<text x="121" y="201.6">MIBSPI1CS[2]</text>
<text x="121" y="203.7">MIBSPI1ENA</text>
<text x="166.6" y="203.7">NHET[18]</text>
<text x="166.6" y="201.6">NHET[20]</text>
<text x="166.6" y="199.6">NHET[21]</text>
<text x="177.9" y="202.8">10</text>
<text x="177.9" y="200.7">45</text>
<text x="177.9" y="198.7">11</text>
<text x="77.7" y="209.5">SM08B-SRSS-TB</text>
<text x="85.1" y="207.7">X1-1</text>
<text x="85.1" y="205.7">X1-2</text>
<text x="115.4" y="204.8">14</text>
<text x="115.4" y="206.8">13</text>
<text x="116.3" y="208.9">3</text>
<text x="121" y="205.7">MIBSPI1SIMO</text>
<text x="121" y="207.7">MIBSPI1SOMI</text>
<text x="121" y="209.7">MIBSPI3CLK</text>
<text x="166.6" y="209.8">NHET[14]</text>
<text x="166.6" y="207.7">NHET[15]</text>
<text x="166.6" y="205.7">NHET[16]</text>
<text x="177.9" y="208.9">138</text>
<text x="177.9" y="206.8">113</text>
<text x="177.9" y="204.8">142</text>
<text x="116.3" y="210.9">7</text>
<text x="116.3" y="212.9">6</text>
<text x="116.3" y="214.9">4</text>
<text x="121" y="211.8">MIBSPI3CS[0]</text>
<text x="121" y="213.8">MIBSPI3ENA</text>
<text x="121" y="215.8">MIBSPI3SIMO</text>
<text x="166.6" y="215.9">NHET[11]</text>
<text x="166.6" y="213.8">NHET[12]</text>
<text x="166.6" y="211.8">NHET[13]</text>
<text x="177.9" y="214.9">117</text>
<text x="177.9" y="212.9">8</text>
<text x="177.9" y="210.9">26</text>
<text x="115.4" y="219">91</text>
<text x="115.4" y="221">92</text>
<text x="116.3" y="217">5</text>
<text x="121" y="217.9">MIBSPI3SOMI</text>
<text x="121" y="219.9">DMMDATA[4]/MIBSPI5CLK</text>
<text x="121" y="221.9">DMMDATA[5]/MIBSPI5CS[0]</text>
<text x="166.6" y="217.9">NHET[10]</text>
<text x="167.6" y="221.9">NHET[8]</text>
<text x="167.6" y="219.9">NHET[9]</text>
<text x="177.9" y="221">112</text>
<text x="177.9" y="219">57</text>
<text x="177.9" y="217">116</text>
<text x="115.4" y="223.1">93</text>
<text x="115.4" y="225.1">94</text>
<text x="115.4" y="227.1">95</text>
<text x="121" y="224">DMMDATA[6]/MIBSPI5CS[1]</text>
<text x="121" y="226">DMMDATA[7]/MIBSPI5ENA</text>
<text x="167.6" y="226">NHET[6]</text>
<text x="167.6" y="224">NHET[7]</text>
<text x="177.9" y="227.1">44</text>
<text x="177.9" y="225.1">48</text>
<text x="177.9" y="223.1">109</text>
<text x="218.4" y="227.1" transform="rotate(-90 218.4 227.1)">4</text>
<text x="220.5" y="227.1" transform="rotate(-90 220.5 227.1)">3</text>
<text x="253" y="227.1" transform="rotate(-90 253 227.1)">4</text>
<text x="255" y="227.1" transform="rotate(-90 255 227.1)">3</text>
<text x="115.4" y="229.2">96</text>
<text x="115.4" y="231.2">97</text>
<text x="115.4" y="233.2">98</text>
<text x="121" y="228">DMMDATA[8]/MIBSPI5SIMO[0]</text>
<text x="121" y="230.1">DMMDATA[9]/MIBSPI5SIMO[1]</text>
<text x="121" y="232.1">DMMDATA[10]/MIBSPI5SIMO[2]</text>
<text x="167.6" y="232.1">NHET[3]</text>
<text x="167.6" y="230.1">NHET[4]</text>
<text x="167.6" y="228">NHET[5]</text>
<text x="177.9" y="233.2">56</text>
<text x="177.9" y="231.2">41</text>
<text x="177.9" y="229.2">121</text>
<text x="219.3" y="233.7" transform="rotate(-90 219.3 233.7)">1</text>
<text x="219.3" y="230.2" transform="rotate(-90 219.3 230.2)">4</text>
<text x="221.3" y="233.7" transform="rotate(-90 221.3 233.7)">2</text>
<text x="221.4" y="230.2" transform="rotate(-90 221.4 230.2)">3</text>
<text x="253.9" y="233.7" transform="rotate(-90 253.9 233.7)">1</text>
<text x="253.9" y="230.2" transform="rotate(-90 253.9 230.2)">4</text>
<text x="255.9" y="233.7" transform="rotate(-90 255.9 233.7)">2</text>
<text x="255.9" y="230.2" transform="rotate(-90 255.9 230.2)">3</text>
<text x="114.4" y="237.3">100</text>
<text x="114.4" y="239.3">101</text>
<text x="115.4" y="235.3">99</text>
<text x="121" y="234.1">DMMDATA[11]/MIBSPI5SIMO[3]</text>
<text x="121" y="236.2">DMMDATA[12]/MIBSPI5SOMI[0]</text>
<text x="121" y="238.2">DMMDATA[13]/MIBSPI5SOMI[1]</text>
<text x="167.6" y="238.2">NHET[0]</text>
<text x="167.6" y="236.2">NHET[1]</text>
<text x="167.6" y="234.1">NHET[2]</text>
<text x="177.9" y="237.3">105</text>
<text x="177.9" y="235.3">42</text>
<text x="218.4" y="236.8" transform="rotate(-90 218.4 236.8)">1</text>
<text x="220.5" y="236.8" transform="rotate(-90 220.5 236.8)">2</text>
<text x="253" y="236.8" transform="rotate(-90 253 236.8)">1</text>
<text x="255" y="236.8" transform="rotate(-90 255 236.8)">2</text>
<text x="114.4" y="241.4">102</text>
<text x="121" y="240.2">DMMDATA[14]/MIBSPI5SOMI[2]</text>
<text x="121" y="242.3">DMMDATA[15]/MIBSPI5SOMI[3]</text>
</g>
</svg>
